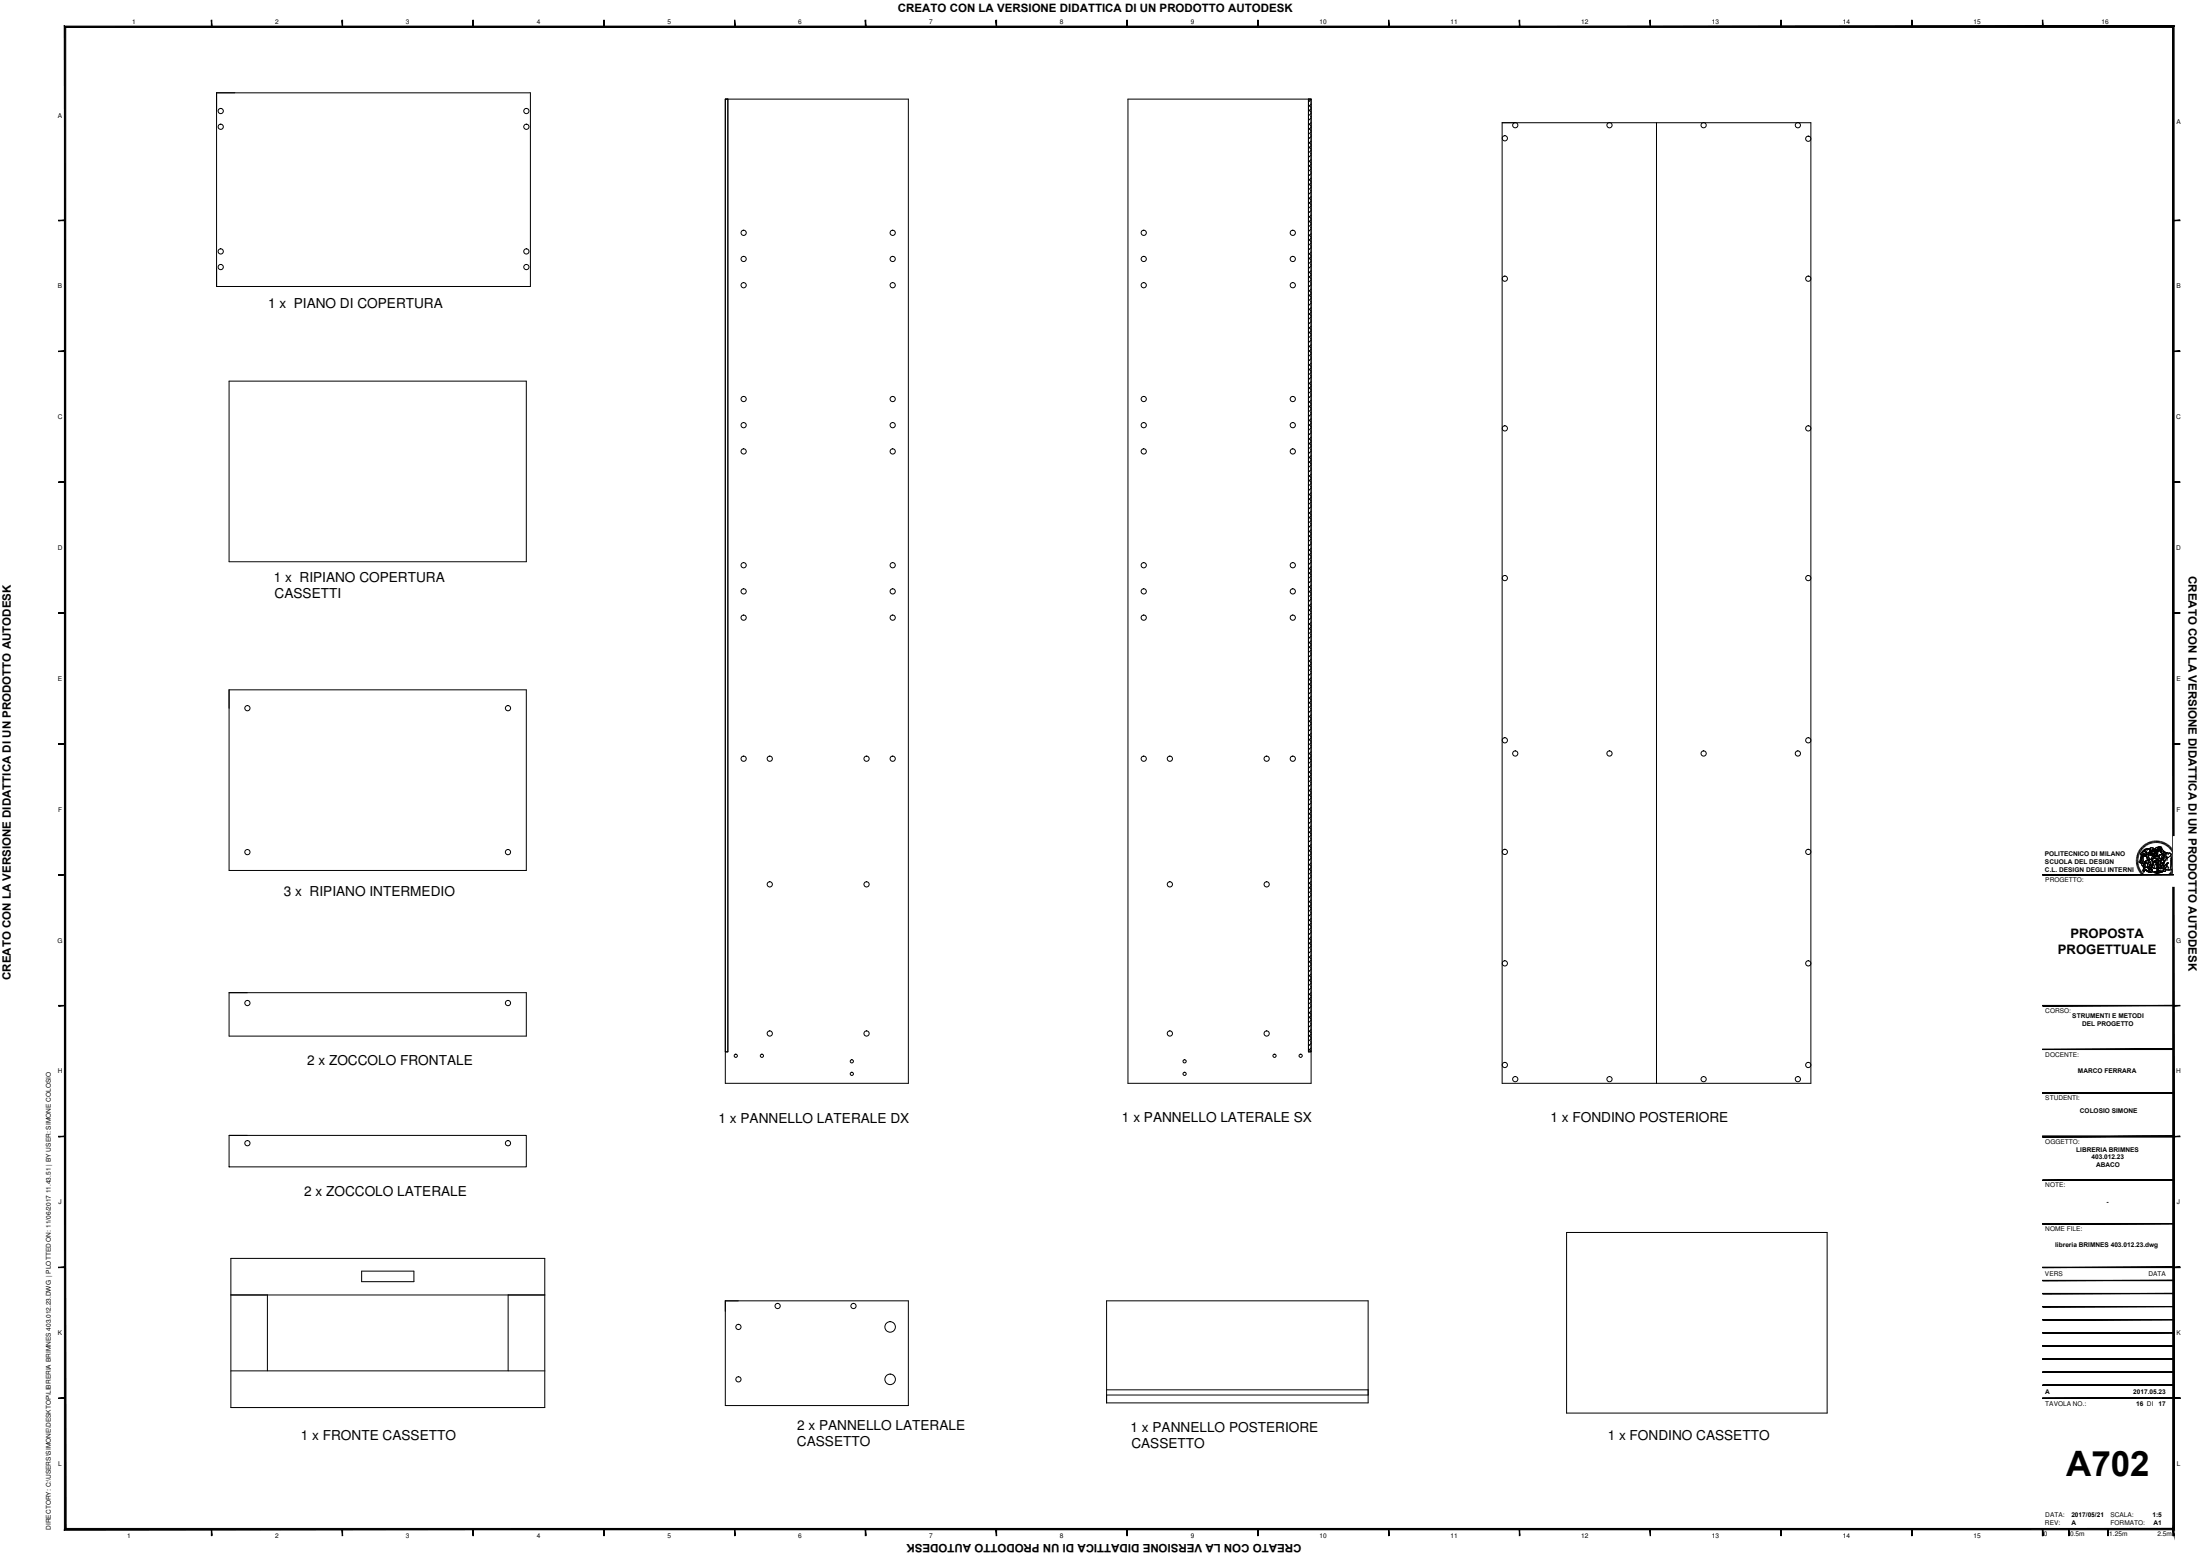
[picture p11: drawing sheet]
<svg xmlns="http://www.w3.org/2000/svg" width="841mm" height="594mm" viewBox="0 0 841 594" stroke-linecap="round" stroke-linejoin="round" font-family="sans-serif">
<g fill="none" stroke="#000" stroke-width=".38">
<path d="M24.6 10l.5 .5v573.4zM24.6 10l.5 573.9-.5 .5zM24.6 10h806.5l-806 .5zM25.1 10.5l806-.5-.5 .5zM80.8 7.7l.2 2.5zM130.8 7.7l.2 2.5zM180.8 7.7l.2 2.5zM230.8 7.7l.2 2.5zM280.8 7.7l.2 2.5zM330.8 7.7h.2v2.5zM330.8 7.7l.2 2.5h-.2zM380.8 7.7h.2v2.5z"/>
<path d="M380.8 7.7l.2 2.5h-.2zM430.8 7.7h.2v2.5zM430.8 7.7l.2 2.5h-.2zM480.8 7.7h.2v2.5zM480.8 7.7l.2 2.5h-.2zM530.8 7.7l.2 2.5zM580.8 7.7l.2 2.5zM630.8 7.7l.2 2.5zM680.8 7.7l.2 2.5zM730.8 7.7l.2 2.5zM780.8 7.7l.2 2.5zM830.6 10.5l.5 573.9-.5-.5z"/>
<path d="M830.6 10.5l.5-.5v574.4zM82.8 35.5h120v74h-120zM277.3 37.9h.9v364h-.9zM277.3 37.9h69.9v376h-69.9zM278.2 37.9v364h-.9M431.2 37.9h70v376h-70zM500.2 37.9h1v364h-1zM500.2 37.9v364h1M500.2 38.3l.3 .3M501.2 38l-1 1M501.2 39.7l-1 1M500.2 59.5l.3 .3"/>
<path d="M500.2 56l1 1M500.2 54.2l1 1M500.2 52.4l.3 .4M500.2 48.9l1 1M500.2 47.1l1 1.1M500.2 45.4l.3 .3M500.2 41.8l1 1.1M500.2 40.1l1 1M501 58.5l.2 .2M501 51.5l.2 .2M501 44.4l.2 .2M501.2 41.5l-1 1"/>
<path d="M501.2 43.3l-1 1M501.2 45.1l-1 .9M501.2 46.8l-1 1M501.2 48.6l-1 1M501.2 50.4l-1 .9M501.2 52.1l-1 1M501.2 53.9l-1 1M501.2 55.7l-1 1M501.2 57.4l-1 1M501.2 59.2l-1 1M574.2 46.9h118.1v367h-118.1zM633.3 46.9v367"/>
<path d="M500.2 77.2l1 1M500.2 75.4l1 1M500.2 73.7l.3 .3M500.2 70.1l1 1M500.2 68.3l1 1.1M500.2 66.6l.3 .3M500.2 63.1l1 1M500.2 61.3l1 1M501 79.7l.2 .2M501 72.7l.2 .2M501 65.6l.2 .2M501.2 60.9l-1 1.1"/>
<path d="M501.2 62.7l-1 1M501.2 64.5l-1 1M501.2 66.3l-1 .9M501.2 68l-1 1M501.2 69.8l-1 1M501.2 71.6l-1 1M501.2 73.3l-1 1M501.2 75.1l-1 1M501.2 76.9l-1 1M501.2 78.6l-1 1.1M22.4 84.3l2.5-.2zM22.4 84.1h2.5z"/>
<path d="M500.2 98.4l1 1M500.2 96.6l1 1M500.2 94.9l.3 .3M500.2 91.3l1 1.1M500.2 89.6l1 1M500.2 87.8l.3 .4M500.2 84.3l1 1M500.2 82.5l1 1M500.2 80.8l.3 .2M501 93.9l.2 .2M501 86.8l.2 .2M501.2 80.4l-1 1"/>
<path d="M501.2 82.2l-1 1M501.2 83.9l-1 1M501.2 85.7l-1 1M501.2 87.5l-1 1M501.2 89.3l-1 .9M501.2 91l-1 1M501.2 92.8l-1 1M501.2 94.6l-1 .9M501.2 96.3l-1 1M501.2 98.1l-1 1M501.2 99.8l-1 1.1M830.9 84.3l2.5-.2z"/>
<path d="M830.9 84.1h2.5zM500.2 119.6l1 1M500.2 117.8l1 1.1M500.2 116.1l.3 .3M500.2 112.5l1 1.1M500.2 110.8l1 1M500.2 109l.3 .4M500.2 105.5l1 1M500.2 103.7l1 1M500.2 102l.3 .3M501 115.1l.2 .2M501 108l.2 .3"/>
<path d="M501 100.9l.2 .3M501.2 101.6l-1 1M501.2 103.4l-1 1M501.2 105.1l-1 1.1M501.2 106.9l-1 1M501.2 108.7l-1 1M501.2 110.5l-1 .9M501.2 112.2l-1 1M501.2 114l-1 1M501.2 115.8l-1 1M501.2 117.5l-1 1M501.2 119.3l-1 1"/>
<path d="M22.4 134.3l2.5-.2zM22.4 134.1h2.5zM500.2 139.1l1 1M500.2 137.3l.3 .4M500.2 133.8l1 1M500.2 132l1 1M500.2 130.2l.3 .4M500.2 126.7l1 1M500.2 124.9l1 1M500.2 123.2l.3 .3M501 136.3l.2 .2M501 129.2l.2 .3"/>
<path d="M501 122.2l.2 .2M501.2 121.1l-1 1M501.2 122.8l-1 1M501.2 124.6l-1 1M501.2 126.3l-1 1.1M501.2 128.1l-1 1M501.2 129.9l-1 1M501.2 131.7l-1 1M501.2 133.5l-1 .9M501.2 135.2l-1 1M501.2 137l-1 1M501.2 138.8l-1 .9"/>
<path d="M830.9 134.3l2.5-.2zM830.9 134.1h2.5zM87.6 145.6h113.6v69h-113.6zM500.2 158.5l.3 .4M500.2 155l1 1M500.2 153.2l1 1M500.2 151.5l.3 .3M500.2 147.9l1 1M500.2 146.2l1 .9M500.2 144.4l.3 .3M500.2 140.8l1 1M501 157.5l.2 .3"/>
<path d="M501 150.4l.2 .3M501 143.4l.2 .2M501.2 140.5l-1 1M501.2 142.3l-1 1M501.2 144l-1 1.1M501.2 145.8l-1 1M501.2 147.6l-1 1M501.2 149.3l-1 1.1M501.2 151.1l-1 1M501.2 152.9l-1 1M501.2 154.7l-1 .9M501.2 156.4l-1 1"/>
<path d="M501.2 158.2l-1 1M501.2 160l-1 .9M500.2 179.7l.3 .4M500.2 176.2l1 1M500.2 174.4l1 1M500.2 172.7l.3 .3M500.2 169.1l1 1M500.2 167.4l1 .9M500.2 165.6l.3 .3M500.2 162l1 1.1M500.2 160.3l1 1M501 178.8l.2 .2"/>
<path d="M501 171.7l.2 .2M501 164.6l.2 .2M501.2 161.7l-1 1M501.2 163.5l-1 1M501.2 165.3l-1 1M501.2 167l-1 1M501.2 168.8l-1 1M501.2 170.5l-1 1.1M501.2 172.3l-1 1M501.2 174.1l-1 1M501.2 175.9l-1 1M501.2 177.6l-1 1"/>
<path d="M501.2 179.4l-1 1M22.4 184.3l2.5-.2zM22.4 184.1h2.5zM500.2 197.4l1 1M500.2 195.6l1 1M500.2 193.9l.3 .3M500.2 190.4l1 .9M500.2 188.6l1 1M500.2 186.8l.3 .3M500.2 183.3l1 1M500.2 181.5l1 1M501 200l.2 .2"/>
<path d="M501 192.9l.2 .2M501 185.8l.2 .2M501.2 181.2l-1 1M501.2 182.9l-1 1M501.2 184.7l-1 1M501.2 186.5l-1 1M501.2 188.2l-1 1.1M501.2 190l-1 1M501.2 191.8l-1 1M501.2 193.5l-1 1M501.2 195.3l-1 1M501.2 197.1l-1 1"/>
<path d="M501.2 198.9l-1 .9M830.9 184.3l2.5-.2zM830.9 184.1h2.5zM500.2 218.6l1 1M500.2 216.9l1 1M500.2 215.1l.3 .3M500.2 211.6l1 .9M500.2 209.8l1 1M500.2 208l.3 .3M500.2 204.5l1 1M500.2 202.7l1 1M500.2 200.9l.3 .4"/>
<path d="M501 214.1l.2 .2M501 207l.2 .2M501.2 200.6l-1 1M501.2 202.4l-1 1M501.2 204.2l-1 .9M501.2 205.9l-1 1M501.2 207.7l-1 1M501.2 209.4l-1 1.1M501.2 211.2l-1 1M501.2 213l-1 1M501.2 214.7l-1 1.1M501.2 216.5l-1 1"/>
<path d="M501.2 218.3l-1 1M22.4 234.3l2.5-.2zM22.4 234.1h2.5zM500.2 239.8l1 1M500.2 238.1l1 1M500.2 236.3l.3 .3M500.2 232.8l1 .9M500.2 231l1 1M500.2 229.2l.3 .4M500.2 225.7l1 1M500.2 223.9l1 1M500.2 222.1l.3 .4"/>
<path d="M501 235.3l.2 .2M501 228.2l.2 .3M501 221.2l.2 .2M501.2 220.1l-1 .9M501.2 221.8l-1 1M501.2 223.6l-1 1M501.2 225.4l-1 1M501.2 227.1l-1 1M501.2 228.9l-1 1M501.2 230.7l-1 1M501.2 232.4l-1 1.1M501.2 234.2l-1 1"/>
<path d="M501.2 235.9l-1 1.1M501.2 237.7l-1 1M501.2 239.5l-1 1M830.9 234.3l2.5-.2zM830.9 234.1h2.5zM500.2 259.3l1 1M500.2 257.5l.3 .3M500.2 254l1 1M500.2 252.2l1 1M500.2 250.4l.3 .4M500.2 246.9l1 1M500.2 245.1l1 1.1"/>
<path d="M500.2 243.4l.3 .3M501 256.5l.2 .2M501 249.5l.2 .2M501 242.4l.2 .2M501.2 241.3l-1 1M501.2 243.1l-1 .9M501.2 244.8l-1 1M501.2 246.6l-1 1M501.2 248.4l-1 .9M501.2 250.1l-1 1M501.2 251.9l-1 1M501.2 253.6l-1 1.1"/>
<path d="M501.2 255.4l-1 1M501.2 257.2l-1 1M501.2 258.9l-1 1.1M87.6 263.6h113.6v69h-113.6zM500.2 278.7l.3 .3M500.2 275.2l1 1M500.2 273.4l1 1M500.2 271.6l.3 .4M500.2 268.1l1 1M500.2 266.3l1 1.1M500.2 264.6l.3 .3M500.2 261.1l1 1"/>
<path d="M501 277.7l.2 .2M501 270.7l.2 .2M501 263.6l.2 .2M501.2 260.7l-1 1M501.2 262.5l-1 1M501.2 264.3l-1 .9M501.2 266l-1 1M501.2 267.8l-1 1M501.2 269.6l-1 .9M501.2 271.3l-1 1M501.2 273.1l-1 1M501.2 274.9l-1 1"/>
<path d="M501.2 276.6l-1 1M501.2 278.4l-1 1M22.4 284.3l2.5-.2zM22.4 284.1h2.5zM500.2 300l.3 .3M500.2 296.4l1 1M500.2 294.6l1 1M500.2 292.9l.3 .3M500.2 289.3l1 1M500.2 287.6l1 1M500.2 285.8l.3 .3M500.2 282.3l1 1"/>
<path d="M500.2 280.5l1 1M501 298.9l.2 .3M501 291.9l.2 .2M501 284.8l.2 .2M501.2 280.1l-1 1.1M501.2 281.9l-1 1M501.2 283.7l-1 1M501.2 285.5l-1 1M501.2 287.2l-1 1M501.2 289l-1 1M501.2 290.8l-1 1M501.2 292.5l-1 1"/>
<path d="M501.2 294.3l-1 1M501.2 296.1l-1 1M501.2 297.8l-1 1.1M501.2 299.6l-1 1M830.9 284.3l2.5-.2zM830.9 284.1h2.5zM500.2 317.6l1 1M500.2 315.8l1 1M500.2 314.1l.3 .3M500.2 310.5l1 1.1M500.2 308.8l1 1M500.2 307l.3 .4"/>
<path d="M500.2 303.5l1 1M500.2 301.7l1 1M501 313.1l.2 .2M501 306l.2 .2M501.2 301.4l-1 1M501.2 303.1l-1 1M501.2 304.9l-1 1M501.2 306.7l-1 1M501.2 308.5l-1 .9M501.2 310.2l-1 1M501.2 312l-1 1M501.2 313.8l-1 .9"/>
<path d="M501.2 315.5l-1 1M501.2 317.3l-1 1M501.2 319.1l-1 1M22.4 334.3l2.5-.2zM22.4 334.1h2.5zM500.2 338.8l1 1M500.2 337.1l1 1M500.2 335.3l.3 .3M500.2 331.8l1 1M500.2 330l1 1M500.2 328.2l.3 .4M500.2 324.7l1 1"/>
<path d="M500.2 322.9l1 1M500.2 321.2l.3 .3M501 334.3l.2 .2M501 327.2l.2 .3M501 320.2l.2 .2M501.2 320.8l-1 1M501.2 322.6l-1 1M501.2 324.3l-1 1.1M501.2 326.1l-1 1M501.2 327.9l-1 1M501.2 329.7l-1 .9M501.2 331.4l-1 1"/>
<path d="M501.2 333.2l-1 1M501.2 335l-1 1M501.2 336.7l-1 1M501.2 338.5l-1 1M816.6 328.5l.7 .1M816.6 328.9h.7M816.7 328.2h.7M816.7 327.8l.7 .1M816.8 327.5l.6 .1M816.9 327.1l.6 .2M816.9 326.8l.7 .2M817.1 326.4l.6 .2"/>
<path d="M817.1 326.1l.7 .2M817.3 325.7l.6 .3M817.3 329.2l-.7 .1M817.4 329.5l-.7 .1M817.4 329.8l-.7 .1M817.4 325.4l.7 .3M817.4 330.2l-.6 .1M817.5 330.5l-.6 .1M817.6 330.8l-.7 .2M817.6 325.1l.6 .3M817.7 331.1l-.7 .2M817.8 331.4l-.7 .3"/>
<path d="M817.8 324.8l.6 .4M817.9 331.7l-.6 .3M818 324.5l.6 .4M818 329.5l.4 .2M818 332l-.6 .3M818.2 324.2l.6 .4M818.2 332.3l-.6 .3M818.4 332.6l-.6 .3M818.4 326.1l.1 .4M818.4 329.5l.3 .3M818.4 329.5v.3M818.4 329.8h.3"/>
<path d="M818.5 324l.5 .4M818.5 326.5l.1 .5M818.5 326.5l1.5 .3M818.5 326.5h.1M818.5 332.9l-.5 .3M818.6 327l-.4 1.5-.5 .7 .3 .3M818.6 327h.1M818.6 327.9l-.2 1.6M818.7 323.7l.5 .5M818.7 327h.1M818.7 327l-.7 2.5M818.7 333.1l-.5 .4"/>
<path d="M818.7 329.8l1 .3M818.7 327l.3 .1M818.7 329.8l.4 .1M818.9 323.5l.5 .4M818.9 333.4l-.5 .4M819 327.1l-.4 .8M819 327.1h.1M819 327.1h.4M819.1 329.9l-.4 .7h.5M819.1 325.3l-.7 .8M819.1 325.3h.1M819.1 333.6l-.5 .5"/>
<path d="M819.1 329.5l.2 .4M819.1 325.3a1.01 1.01 0 0 0 1.3 1.2M819.1 329.5v.4M819.2 327.7l.1 1.1M819.2 330.6h.1M819.2 323.2l.4 .5M819.2 330.6l.1 .3M819.3 329.9h.1M819.3 328.8l-.2 .7M819.3 328.8v1.1M819.3 331l.8 .3 .9-.1M819.3 331l.2 .7"/>
<path d="M819.3 331h.1M819.4 327.1l-.2 .6M819.4 333.9l-.5 .4M819.4 327.1h.1M819.4 326.6l.6 .2M819.5 322.9l.4 .6M819.5 331.7l-.3 .9 .4 .5M819.5 331.7h.1M819.5 331.7l2.1 1.2M819.6 334.1l-.5 .5M819.6 332.6v.4M819.6 333v.1"/>
<path d="M819.7 330.1h.1M819.7 330.1l.2 .3M819.7 322.7l.5 .6M819.8 330.4l.6 .5M819.9 330.4h.1M819.9 334.3l-.5 .5M819.9 330.4l-.7 .2M820 322.5l.4 .6M820.1 329.7l-.4 .4M820.1 334.5l-.4 .6M820.2 332.4l-.6 .2M820.2 329.4l.1 .1"/>
<path d="M820.3 329.5h.1M820.3 322.4l.4 .5M820.3 329.5l.7 .7M820.3 329.5l-.2 .2M820.4 334.7l-.4 .6M820.4 326.5h.1M820.4 326.5l-.4 .3M820.4 326.5l.1 .6M820.5 325.7h.1M820.5 325.7l-.1 .8M820.5 327.1l.6 1.6M820.5 327.1h-1.1"/>
<path d="M820.5 327.1h.1M820.7 327.4l.2 1.4M820.7 322.2l.3 .6M820.7 334.8l-.4 .6M820.9 324.7l-.4 1M820.9 335l-.3 .6M821 322l.3 .6M821 331.2h.1M821 331.2l.4 1M821 330.2v1M821.1 328.7h.1M821.1 328.7l.3 .2"/>
<path d="M821.1 328.7l-1.2 .6 .2 .4M821.1 324.3h-.2a1.65 1.65 0 0 0-1.7 .9M821.1 326.3h.1M821.2 324.3l-1.3 .7 .6 .7M821.2 324.3h.1M821.2 324.3l.3 .1M821.2 326.4l.3 1.3 .6 .6M821.2 335.2l-.3 .6M821.3 321.8l.2 .7M821.4 332.2h.1M821.4 326.2l.1 .2M821.4 326.2l-.2 .1"/>
<path d="M821.5 326.4l.8 .4M821.5 328.8l-.1 .1M821.5 329.4l.6 .3-.3 .8M821.5 329.4l-.5 .8M821.5 335.3l-.2 .6M821.5 324.4h.1M821.5 328.4h.1M821.5 324.4l.3 .3M821.5 328.4v.4M821.6 332h.1M821.6 332l.2 .3M821.6 332l-.2 .2"/>
<path d="M821.6 321.7l.2 .7M821.6 332.9h.1M821.6 332.9h.2M821.6 332.9l.5 .2M821.7 331.8h.1M821.7 324.2h.1M821.7 324.2l-.2 .2M821.7 331.8l.3 .4M821.7 331.8l.1 .1M821.8 330.5l.3 .1M821.8 330.5l-.3 .7 .6 .4M821.8 331.9v.1"/>
<path d="M821.8 332v.3M821.8 325.4l-.7 .9M821.8 335.4l-.2 .7M821.8 324.7h.1M821.8 324.7l.2 .1M821.8 324.7v.7M821.8 332.3h.1M821.9 324.8l.1 .1M822 321.6l.2 .7M822 324.8l.4 .1M822.1 324l-.4 .2M822.1 328.3l-.6 .1"/>
<path d="M822.1 328.3h.1M822.1 331.6l.2 .3M822.1 332.1l-.1 .1M822.1 328.3l.6 .2M822.1 325.9h.1M822.1 330.6h.1M822.1 335.6l-.2 .6M822.1 330.6l.6 1.7M822.1 325.9l-.7 .3M822.1 325.9l.3 .3M822.3 325.7h.1M822.3 329.2l-.8 .2"/>
<path d="M822.3 325.7l-.2 .2M822.3 331.9l-.5-.2 .3 .4M822.3 325.7l-.3 .1M822.3 321.5l.2 .6M822.4 325.3h.1M822.4 325.3l-.6 .1M822.4 325.3l.5 .1M822.4 325.3l-.1 .4M822.4 326.2h.1M822.4 328.9l.8 .5M822.4 335.6l-.1 .7M822.5 328.4l.2 .1"/>
<path d="M822.6 326.2h.1M822.6 326.2l-.2 .1M822.6 326.2h.4l-.3 .6h-.4M822.6 326.2h-.5l.2 .6M822.6 329.3l.1 1M822.7 323.9l.5 .1M822.7 328.5h.1M822.7 332.3l-.3 .4-.6 .2M822.7 331.2l.8 .6M822.7 323.9l-.6 .1M822.7 321.4l.1 .7M822.7 331.1l.8 .7"/>
<path d="M822.7 328.5l.2 .3M822.7 332.3h.1M822.7 328.2h.1M822.7 332.3l.2 .7a1.77 1.77 0 0 1-2.7-.6M822.7 328.2v.3M822.7 328.6l.4 .6M822.7 330.3h.1M822.7 335.7l-.1 .7M822.7 324.8l-.7 .1M822.7 324.8l-.1 .1M822.7 330.3l-.6 .3M822.9 328.9l.2 .1"/>
<path d="M822.9 328.8l.1 .2M822.9 325.2v.1M822.9 325.3v.1M822.9 327.1l-.4 1.3M822.9 327.1l.3 .2M822.9 328l-.2 .3 .2 .6M822.9 324.8l.2 .1M822.9 328l-.2 .2M823 330.6l-.3 .5M823 330.6h.1M823 330.5v1M823 327.1l-.5 1.3"/>
<path d="M823 321.3l.1 .7M823 324.5h.1M823 324.5l-.3 .3M823 324.5l.2 .1M823 330.6l-.6 .7M823 326.9v.2M823 326.8v.1M823 329l.1 .2M823 324.9h.1M823.1 325.2h.1M823.1 335.8l-.2 .6M823.1 329v.2"/>
<path d="M823.1 329.2l.1 .2M823.1 325.2l-.2 .1M823.1 329.2h.1M823.1 329.2l.6 .3M823.1 326.8h-.1M823.1 324.5l.1 .1M823.1 329.2l.1 .3M823.1 330l-.1 .6M823.2 329.5l-.2 1.1M823.2 329.4l.5 .1M823.2 326.5l-.1 .3M823.2 324l.3 .3"/>
<path d="M823.2 324.6l.2 .1M823.2 329.5v.1M823.2 326.7l-.2 .4M823.2 329.6h.1M823.2 329.6l-.5 .7M823.2 327.3l.5 .1M823.2 329.2l.6 .2M823.4 324.7h.1M823.4 321.3l.1 .7M823.4 324.7l-.3 .5M823.4 335.8l-.1 .7M823.5 333.1h.1"/>
<path d="M823.5 331.8h.1M823.5 333.1v.3l1.1 .3M823.5 333.1l1.1 .3M823.5 325.9l-.3 .6M823.5 329.1l-.4 .1M823.5 329.2h-.4M823.5 324.3l.1 .3M823.6 329l-.1 .1M823.6 324.6l-.2 .1M823.6 329l-.5 .2M823.7 321.3l.1 .6M823.7 335.9v.6"/>
<path d="M823.7 325.8l.5 .1M823.7 325.8l.1 1M823.7 324.9l-.4 .2 1.1 .1M823.7 324.9l.4 .1M823.8 324.9h.1M823.8 329l-.3 .2M823.8 328.9l-.2 .1M823.8 330.2l-.3 1.6M823.8 326.7l.6 .1M823.8 329.4l-.1 .1M823.8 327.9l.3 .1M823.8 327.9h-.6l-.5 .6"/>
<path d="M823.8 329.3v.1M823.8 327.9l-.9 .1M823.8 326.8v.5M823.8 326.8v.3M823.8 327.1l-.1 .3M823.8 327.9l.4 .2M823.9 325.7l-.4 .2M823.9 329v.1M823.9 329.3h.1M824 326.1h.1M824 329.3l-.2 .1M824 324.5h.1"/>
<path d="M824 335.9v.7M824 324.5l.6 .6M824 324.5l-.2 .4M824 326l-.1 .1M824.1 321.3v.6M824.1 328.7l-.3 .3M824.1 328.7l.2 .1M824.1 328l.2 .2M824.1 328.7l-.3 .2M824.1 325.7l.3 .1M824.1 325.7h-.2M824.1 325h.1"/>
<path d="M824.1 325l.3 .2M824.1 328l.1 .1M824.1 325.7l.2 .1M824.1 325l.1 .1M824.2 328.1l.1 .1M824.2 327.3v.8M824.2 325.9l.2 .1M824.2 325.9l.1 .1M824.3 328.8h.1M824.3 328.8l-.3 .5M824.3 325.9l.2 .3M824.3 328.2l.3 .4-.3 .2"/>
<path d="M824.3 328.2l.1 .6M824.3 325.8l.2 .3M824.3 326h.1M824.4 325.2h.1M824.4 326.8h.1M824.4 335.9v.7M824.4 326l.1 .1M824.4 326.8l.1 .3M824.4 325.8l.2 .4M824.4 321.3v.6M824.5 326.1v.1M824.5 326.1v.2"/>
<path d="M824.5 327.1h.1M824.5 326.2v.1M824.5 326.4l-.2 .1M824.5 331.6h.1M824.5 331.6l-1 .2M824.5 327.1l-.7 .2M824.5 327.1l-.2 .2h-1.1M824.5 331.6l.1 .1M824.5 326.3l.1 .2M824.5 326.1l.1 .1M824.5 326.2l.1 .3M824.5 326.2l-.1 .1"/>
<path d="M824.6 333.6h.1M824.6 326.5v.2M824.6 333.4v.3M824.6 326.7l-.1 .4M824.6 326.7l-.2 .1M824.6 331.7l.1 .6M824.6 330.4h.1M824.6 326.2h.1M824.6 325.1h.1M824.6 332.8h.1M824.6 330.4v.3l.2-.2M824.6 332.8l-1.1 .3"/>
<path d="M824.6 326.2l.2 .4M824.6 325.1l-.2 .1M824.6 330l.1 .2M824.6 332.8v.3M824.7 329.6h.1M824.7 332.3h.1M824.7 335.9v.6M824.7 329.6l-.2 .5-.4 .1 .5 .2M824.7 332.3l-.1 .5M824.7 330.2l-.1 .2M824.7 324.6l.1 .5M824.8 321.3l-.1 .6"/>
<path d="M824.8 326.6l-.2 .5M824.8 326.6l.6 .2M824.8 330.5h.1M824.8 325v.9M824.8 330.5l-.3 1.1M824.8 325.9l-.2 .3M824.8 325l-.2 .1M824.8 330l-.1 .2M824.8 325.9l-.1 .3M824.9 327.6l-.2 1.4M824.9 326.9l.4 .2M825 328.8l-.4 .8"/>
<path d="M825 335.9l.1 .6M825.1 329.4h.1M825.1 329.4l-.3 1.1M825.1 329.4l-.4 .2M825.1 331.8h.1M825.1 327.7l-.4 .9M825.1 331.8l-.4 .5M825.1 331.8l.2 1.2-.3-.9-.3 .7M825.1 332.7l-.4 .1M825.2 323.7h.1M825.2 323.7l-.9 .1-.3 .7M825.2 321.3l-.1 .7"/>
<path d="M825.2 323.7l-.3 .7 .2 .8M825.2 323.7l.4-.2 .7 .2 .1 .8M825.2 325.2h-.1M825.2 332.6l-.1 .1M825.2 324.7l.3 .4 .5-.2M825.2 324.7h.1M825.2 324.7a.52 .52 0 0 1 .4-.6 .52 .52 0 0 1 .7 .4l-.3 .8M825.2 324.7v.1M825.2 324.7v.5M825.2 332.7h.1M825.3 327.2l.1 .1M825.3 327.3l.1 .2"/>
<path d="M825.4 335.8v.7M825.4 327.3h.1M825.4 328.8l-.3 .6M825.4 326.8h.1M825.4 327.3v.3M825.4 326.8l-.1 .5M825.4 327.6l.1 .2M825.4 327.5l.7 .8M825.4 324.4l.2 .1M825.4 332.6h-.2M825.4 332.6l1.2 .3M825.4 332.6l-.7 .2"/>
<path d="M825.5 321.3l-.1 .7M825.5 324.5v.1M825.5 326.8l.9-.4 .7 .2 .3 .2-.4 1M825.5 324.9h.1M825.5 327.8h.1M825.5 327.8l-.3 .6 .2 .4M825.5 327.8l.6 .5M825.6 326.7l-.2 .1M825.6 324.8l.1 .1M825.7 335.8l.1 .6M825.8 329.9l-.6 1-.1 .9M825.8 321.4l-.1 .7"/>
<path d="M825.9 329.9h.1M825.9 324.6l.2 .1M825.9 329.8h.1M825.9 329.8l-.1 .1M825.9 324.7h.1M825.9 326.5l-.4 .3M825.9 326.5l-.2 .1M826 324.9h.1M826 325.3v.4M826 335.7l.1 .6M826 325.5v.2M826.1 325.4h.1"/>
<path d="M826.1 325.4l.4 .7M826.2 327.9h.1M826.2 326.4h.1M826.2 321.5l-.2 .6M826.2 326.4l.3 .1M826.2 326.4l-.3 .1M826.2 328.2l-.1 .1M826.3 328.7l-.9 .1M826.3 328.7h.1M826.3 335.6l.2 .6M826.3 328.7l-.4 1.1M826.3 324.9l-.3 .6"/>
<path d="M826.3 324.8v.1M826.3 327.9h-.3M826.3 324.6v.3M826.4 324.5l.9 1M826.4 328.2l-.3 .1M826.4 324.5l-.1 .3M826.5 326.5h.1M826.5 326.1h.1M826.5 326.5h.1a.49 .49 0 0 1 .5 .6 .49 .49 0 0 1-.7 .3l.2-.6a.69 .69 0 0 0-.8-.2 .69 .69 0 0 0-.4 .7M826.5 326.1l-.3 .3M826.5 326.5l.9 .3M826.5 321.6l-.2 .6"/>
<path d="M826.6 335.5l.2 .7M826.6 326.1h-.1M826.6 332.9v.2l-2 .6M826.6 332.9l-2 .5M826.7 329.7h.1M826.7 329.7l-.5 1.5 .2 .5-.7 .2 .2-2.1M826.7 329.7l-.8 .1M826.8 328.1h.1M826.8 328.1l-.6 .1M826.8 328.1l-.5 .6M826.8 327.9v.2M826.9 321.7l-.3 .7"/>
<path d="M826.9 335.4l.2 .6M826.9 326.6l.5 .4M826.9 327.8h.1M826.9 327.5l-.1 .4M827 327.8l-.7 .4M827 325.4l.3 .1M827 327.7a3.4 3.4 0 0 1-.5 3.2l.6 1.4M827 327.7h.1M827 327.7v.1M827.1 329.6h.1M827.1 329.6l-.4 .1M827.1 331l.2 .4"/>
<path d="M827.1 327.1v.1M827.2 321.8l-.2 .6M827.2 335.3l.3 .6M827.3 325.5l.3 .3-1 .3M827.3 325.5h.1M827.4 330.8l-.4 1.6a.44 .44 0 0 0 .3 .5 .44 .44 0 0 0 .6-.3l-.2-.3M827.4 330.8h.1M827.4 326.8h.1M827.4 327l1 .7M827.4 327l-.6 .9M827.5 335.1l.3 .6M827.5 322l-.2 .6"/>
<path d="M827.5 328.5v.6M827.7 332.3h2.4M827.7 332.3h.1M827.8 335l.3 .5M827.9 322.1l-.4 .6M827.9 327.7l-.8 .1M828 331.9l.5 .4M828.1 325.8h.1M828.1 325.8l-.7 1M828.1 334.8l.3 .5M828.2 322.3l-.4 .6M828.2 325.8l-1.7 .3"/>
<path d="M828.3 330.7l.9 .9M828.3 334.6l.4 .5M828.4 327.7l-.8 1.2-.6 2.3 .4-.4M828.4 327.7h.1M828.5 325.8l-.6 .8 .1 .5 .8 .5M828.5 325.8l.6 .2M828.5 322.5l-.4 .6M828.5 325.8l-1.9 .3M828.5 329.8l-.8 2.5M828.5 329.8h.1M828.5 329.8l-1.1 1M828.6 334.4l.4 .5"/>
<path d="M828.6 327.7l-.2 1.1M828.8 331.2v.6l.6 .5M828.8 322.7l-.4 .5M828.8 334.2l.5 .5M828.8 327.6h.1M828.9 327.6l-.5 .1M829 329.6l-.5 .2M829 326.3l-.2 .2M829 322.9l-.4 .5M829.1 334l.5 .5M829.1 326l.8 .1 .1 .3-1.1 1.2M829.1 326l.4-.1 .5 .3-.1 .6"/>
<path d="M829.3 333.7l.5 .5M829.3 323.1l-.4 .5M829.6 333.5l.5 .5M829.6 323.4l-.5 .5M829.8 333.3l.5 .4M829.8 327.9l.1 3.3M829.9 326.8l.3 1.9-.3 2.8 .2 .8M829.9 326.8a7 7 0 0 1 0 4.4M829.9 323.6l-.6 .5M829.9 331.2l.2 1.1M829.9 333l.6 .4M830.1 323.9l-.5 .4"/>
<path d="M830.1 332.7l.6 .4M830.3 324.2l-.5 .4M830.3 332.5l.6 .3M830.4 332.2l.7 .3M830.5 324.4l-.5 .5M830.6 331.9l.6 .3M830.7 324.7l-.6 .4M830.7 331.6l.7 .2M830.9 334.3l2.5-.2zM830.9 334.1h2.5zM830.9 331.3l.6 .2M830.9 325.1l-.6 .3"/>
<path d="M831 331l.6 .2M831 330.6l.7 .2M831.1 325.4l-.6 .3M831.1 330.4l.7 .1M831.2 330l.6 .1M831.2 325.7l-.6 .3M831.2 329.7l.7 .1M831.2 329.4h.7M831.3 329.1l.7 .1M831.3 328.8h.7M831.4 326l-.7 .2M831.5 326.3l-.6 .3"/>
<path d="M831.6 326.7l-.6 .2M831.7 327l-.6 .2M831.8 327.4l-.7 .1M831.9 327.7l-.7 .1M831.9 328.4l-.7 .1M831.9 328.1l-.7 .1M500.2 358.3l1 1M500.2 356.5l.3 .4M500.2 353l1 1M500.2 351.2l1 1M500.2 349.4l.3 .4M500.2 345.9l1 1"/>
<path d="M500.2 344.2l1 .9M500.2 342.4l.3 .3M501 355.5l.2 .3M501 348.4l.2 .3M501 341.4l.2 .2M501.2 340.3l-1 1M501.2 342l-1 1.1M501.2 343.8l-1 1M501.2 345.6l-1 1M501.2 347.3l-1 1M501.2 349.1l-1 1M501.2 350.9l-1 1"/>
<path d="M501.2 352.7l-1 .9M501.2 354.4l-1 1M501.2 356.2l-1 1M501.2 358l-1 .9M501.2 359.7l-1 1M87.6 379.2h113.6v16.6h-113.6zM500.2 379.5l1 1M500.2 377.7l.3 .4M500.2 374.2l1 1M500.2 372.4l1 1M500.2 370.7l.3 .3M500.2 367.1l1 1"/>
<path d="M500.2 365.4l1 .9M500.2 363.6l.3 .3M500.2 360l1 1M501 376.8l.2 .2M501 369.6l.2 .3M501 362.6l.2 .2M501.2 361.5l-1 1M501.2 363.2l-1 1.1M501.2 365l-1 1M501.2 366.8l-1 1M501.2 368.5l-1 1.1M501.2 370.3l-1 1"/>
<path d="M501.2 372.1l-1 1M501.2 373.9l-1 .9M501.2 375.6l-1 1M501.2 377.4l-1 1M501.2 379.2l-1 1M22.4 384.3l2.5-.2zM22.4 384.1h2.5zM500.2 398.9l.3 .4M500.2 395.4l1 1M500.2 393.6l1 1M500.2 391.9l.3 .3M500.2 388.3l1 1"/>
<path d="M500.2 386.6l1 .9M500.2 384.8l.3 .3M500.2 381.2l1 1.1M501 398l.2 .2M501 390.9l.2 .2M501 383.8l.2 .2M501.2 380.9l-1 1M501.2 382.7l-1 1M501.2 384.5l-1 1M501.2 386.2l-1 1M501.2 388l-1 1M501.2 389.7l-1 1.1"/>
<path d="M501.2 391.5l-1 1M501.2 393.3l-1 1M501.2 395.1l-1 1M501.2 396.8l-1 1M501.2 398.6l-1 1M830.9 384.3l2.5-.2zM830.9 384.1h2.5zM500.2 400.7l1 1M501.2 400.4l-1 1M22.4 434.3l2.5-.2zM22.4 434.1h2.5zM87.6 433.8h113.6v12h-113.6z"/>
<path d="M87.6 433.8h7M830.9 434.3l2.5-.2zM830.9 434.1h2.5zM598.9 470.9h99.6v69h-99.6zM22.4 484.3l2.5-.2zM22.4 484.1h2.5zM88.3 480.8h120v56.9h-120zM88.3 494.7h120M102.2 494.7v29M138.2 485.6h20v4.1h-20zM194.3 494.7v29M277.3 497h69.9v40h-69.9z"/>
<path d="M423 497h100v39h-100zM830.9 484.3l2.5-.2zM830.9 484.1h2.5zM22.4 534.3l2.5-.2zM22.4 534.1h2.5zM88.3 523.7h120M423 533h100M423 531h100M830.9 534.3l2.5-.2zM830.9 534.1h2.5zM24.6 584.4l806-.5 .5 .5zM25.1 583.9h805.5l-806 .5z"/>
<path d="M80.8 584.2l.2 2.5zM130.8 584.2l.2 2.5zM180.8 584.2l.2 2.5zM230.8 584.2l.2 2.5zM280.8 584.2l.2 2.5zM330.8 584.2h.2v2.5zM330.8 584.2l.2 2.5h-.2zM380.8 584.2h.2v2.5zM380.8 584.2l.2 2.5h-.2zM430.8 584.2h.2v2.5zM430.8 584.2l.2 2.5h-.2zM480.8 584.2h.2v2.5z"/>
<path d="M480.8 584.2l.2 2.5h-.2zM530.8 584.2l.2 2.5zM580.8 584.2l.2 2.5zM630.8 584.2l.2 2.5zM680.8 584.2l.2 2.5zM716.4 584.1h60zM716.4 584.3l60-.2zM730.8 584.2l.2 2.5zM780.8 584.2l.2 2.5zM790.8 584.2l.1 2.5zM805.8 584.2h.2v2.5zM805.8 584.2l.2 2.5h-.2z"/>
<path d="M830.6 584.2h.5v2.5zM830.6 584.2l.5 2.5h-.5z"/>
<circle cx="84.4" cy="42.4" r=".99"/>
<circle cx="84.4" cy="48.4" r=".99"/>
<circle cx="201.2" cy="42.4" r=".99"/>
<circle cx="201.2" cy="48.4" r="1"/>
<circle cx="575.3" cy="52.8" r=".99"/>
<circle cx="579.3" cy="47.8" r=".99"/>
<circle cx="615.3" cy="47.8" r=".99"/>
<circle cx="651.3" cy="47.8" r=".99"/>
<circle cx="687.3" cy="47.8" r=".99"/>
<circle cx="691.3" cy="53" r=".99"/>
<circle cx="84.4" cy="96.1" r=".99"/>
<circle cx="201.2" cy="96.1" r="1"/>
<circle cx="284.3" cy="98.9" r=".99"/>
<circle cx="284.3" cy="88.9" r=".99"/>
<circle cx="341.3" cy="98.9" r=".99"/>
<circle cx="341.3" cy="88.9" r=".99"/>
<circle cx="437.2" cy="98.9" r="1"/>
<circle cx="437.2" cy="88.9" r="1"/>
<circle cx="494.2" cy="98.9" r=".99"/>
<circle cx="494.2" cy="88.9" r=".99"/>
<circle cx="84.4" cy="102" r=".99"/>
<circle cx="201.2" cy="102" r=".99"/>
<circle cx="284.3" cy="109" r=".99"/>
<circle cx="341.3" cy="109" r=".99"/>
<circle cx="437.2" cy="109" r="1"/>
<circle cx="494.2" cy="109" r=".99"/>
<circle cx="575.3" cy="106.5" r=".99"/>
<circle cx="691.3" cy="106.5" r=".99"/>
<circle cx="284.3" cy="152.4" r=".99"/>
<circle cx="341.3" cy="152.4" r=".99"/>
<circle cx="437.2" cy="152.4" r=".99"/>
<circle cx="494.2" cy="152.4" r=".99"/>
<circle cx="284.3" cy="162.4" r=".99"/>
<circle cx="284.3" cy="172.5" r=".99"/>
<circle cx="341.3" cy="162.4" r=".99"/>
<circle cx="341.3" cy="172.5" r=".99"/>
<circle cx="437.2" cy="162.4" r=".99"/>
<circle cx="437.2" cy="172.5" r="1"/>
<circle cx="494.2" cy="162.4" r=".99"/>
<circle cx="494.2" cy="172.5" r=".99"/>
<circle cx="575.3" cy="163.7" r=".99"/>
<circle cx="691.3" cy="163.7" r=".99"/>
<circle cx="284.3" cy="215.9" r=".99"/>
<circle cx="341.3" cy="215.9" r=".99"/>
<circle cx="437.2" cy="215.9" r="1"/>
<circle cx="494.2" cy="215.9" r=".99"/>
<circle cx="284.3" cy="236" r=".99"/>
<circle cx="284.3" cy="225.9" r=".99"/>
<circle cx="341.3" cy="236" r=".99"/>
<circle cx="341.3" cy="225.9" r=".99"/>
<circle cx="437.2" cy="236" r=".99"/>
<circle cx="437.2" cy="225.9" r="1"/>
<circle cx="494.2" cy="236" r=".99"/>
<circle cx="494.2" cy="225.9" r=".99"/>
<circle cx="575.3" cy="220.9" r=".99"/>
<circle cx="691.3" cy="220.9" r=".99"/>
<circle cx="94.6" cy="270.6" r=".99"/>
<circle cx="194.2" cy="270.6" r=".99"/>
<circle cx="284.3" cy="289.9" r=".99"/>
<circle cx="294.3" cy="289.9" r=".99"/>
<circle cx="331.3" cy="289.9" r=".99"/>
<circle cx="341.3" cy="289.9" r=".99"/>
<circle cx="437.2" cy="289.9" r="1"/>
<circle cx="447.2" cy="289.9" r=".99"/>
<circle cx="484.2" cy="289.9" r=".99"/>
<circle cx="494.2" cy="289.9" r=".99"/>
<circle cx="575.3" cy="282.8" r=".99"/>
<circle cx="579.3" cy="287.9" r=".99"/>
<circle cx="615.3" cy="287.9" r=".99"/>
<circle cx="651.3" cy="287.9" r=".99"/>
<circle cx="687.3" cy="287.9" r=".99"/>
<circle cx="691.3" cy="282.8" r=".99"/>
<circle cx="94.6" cy="325.5" r=".99"/>
<circle cx="194.2" cy="325.5" r=".99"/>
<circle cx="294.3" cy="337.9" r=".99"/>
<circle cx="331.3" cy="337.9" r=".99"/>
<circle cx="447.2" cy="337.9" r=".99"/>
<circle cx="484.2" cy="337.9" r=".99"/>
<circle cx="575.3" cy="325.5" r=".99"/>
<circle cx="691.3" cy="325.5" r=".99"/>
<circle cx="575.3" cy="368.1" r=".99"/>
<circle cx="691.3" cy="368.1" r=".99"/>
<circle cx="94.6" cy="383.2" r=".99"/>
<circle cx="194.2" cy="383.2" r=".99"/>
<circle cx="294.3" cy="394.8" r=".99"/>
<circle cx="331.3" cy="394.8" r=".99"/>
<circle cx="447.2" cy="394.8" r=".99"/>
<circle cx="484.2" cy="394.8" r=".99"/>
<circle cx="281.3" cy="403.4" r=".61"/>
<circle cx="291.3" cy="403.4" r=".61"/>
<circle cx="325.6" cy="405.5" r=".61"/>
<circle cx="325.6" cy="410.3" r=".61"/>
<circle cx="452.9" cy="405.5" r=".61"/>
<circle cx="452.9" cy="410.3" r=".61"/>
<circle cx="487.2" cy="403.4" r=".61"/>
<circle cx="497.2" cy="403.4" r=".61"/>
<circle cx="575.3" cy="406.9" r=".99"/>
<circle cx="579.3" cy="412.3" r=".99"/>
<circle cx="615.3" cy="412.3" r=".99"/>
<circle cx="651.3" cy="412.3" r=".99"/>
<circle cx="687.3" cy="412.3" r=".99"/>
<circle cx="691.3" cy="406.9" r=".99"/>
<circle cx="94.6" cy="436.8" r=".99"/>
<circle cx="194.2" cy="436.8" r="1"/>
<circle cx="297.3" cy="498.9" r=".99"/>
<circle cx="326.3" cy="498.9" r=".99"/>
<circle cx="282.3" cy="506.9" r="1"/>
<circle cx="340.3" cy="506.9" r="2.01"/>
<circle cx="282.3" cy="527" r=".99"/>
<circle cx="340.3" cy="527" r="2.01"/>
</g>
<g fill="#000">
<path d="M24.6 10l.5 573.9v-573.4zM24.6 10l.5 573.9-.5 .5zM25.1 583.9l-.5 .5 806-.5zM24.6 584.4l806-.5 .5 .5zM830.6 10.5v573.4l.5 .5zM830.6 10.5l.5-.5v574.4zM25.1 10.5h805.5l.5-.5zM24.6 10h806.5l-806 .5z"/>
<path d="M80.8 7.7l.2 2.5zM80.8 7.7l.2 2.5z"/>
<path d="M130.8 7.7l.2 2.5zM130.8 7.7l.2 2.5z"/>
<path d="M180.8 7.7l.2 2.5zM180.8 7.7l.2 2.5z"/>
<path d="M230.8 7.7l.2 2.5zM230.8 7.7l.2 2.5z"/>
<path d="M280.8 7.7l.2 2.5zM280.8 7.7l.2 2.5z"/>
<path d="M330.8 7.7l.2 2.5v-2.5zM330.8 7.7l.2 2.5h-.2z"/>
<path d="M380.8 7.7l.2 2.5v-2.5zM380.8 7.7l.2 2.5h-.2z"/>
<path d="M430.8 7.7l.2 2.5v-2.5zM430.8 7.7l.2 2.5h-.2z"/>
<path d="M480.8 7.7l.2 2.5v-2.5zM480.8 7.7l.2 2.5h-.2z"/>
<path d="M530.8 7.7l.2 2.5zM530.8 7.7l.2 2.5z"/>
<path d="M580.8 7.7l.2 2.5zM580.8 7.7l.2 2.5z"/>
<path d="M630.8 7.7l.2 2.5zM630.8 7.7l.2 2.5z"/>
<path d="M680.8 7.7l.2 2.5zM680.8 7.7l.2 2.5z"/>
<path d="M730.8 7.7l.2 2.5zM730.8 7.7l.2 2.5z"/>
<path d="M780.8 7.7l.2 2.5zM780.8 7.7l.2 2.5z"/>
<path d="M22.4 84.3l2.5-.2zM22.4 84.1h2.5z"/>
<path d="M830.9 84.3l2.5-.2zM830.9 84.1h2.5z"/>
<path d="M22.4 134.3l2.5-.2zM22.4 134.1h2.5z"/>
<path d="M830.9 134.3l2.5-.2zM830.9 134.1h2.5z"/>
<path d="M22.4 184.3l2.5-.2zM22.4 184.1h2.5z"/>
<path d="M830.9 184.3l2.5-.2zM830.9 184.1h2.5z"/>
<path d="M22.4 234.3l2.5-.2zM22.4 234.1h2.5z"/>
<path d="M830.9 234.3l2.5-.2zM830.9 234.1h2.5z"/>
<path d="M22.4 284.3l2.5-.2zM22.4 284.1h2.5z"/>
<path d="M830.9 284.3l2.5-.2zM830.9 284.1h2.5z"/>
<path d="M22.4 334.3l2.5-.2zM22.4 334.1h2.5z"/>
<path d="M830.9 334.3l2.5-.2zM830.9 334.1h2.5z"/>
<path d="M22.4 384.3l2.5-.2zM22.4 384.1h2.5z"/>
<path d="M830.9 384.3l2.5-.2zM830.9 384.1h2.5z"/>
<path d="M22.4 434.3l2.5-.2zM22.4 434.1h2.5z"/>
<path d="M830.9 434.3l2.5-.2zM830.9 434.1h2.5z"/>
<path d="M22.4 484.3l2.5-.2zM22.4 484.1h2.5z"/>
<path d="M830.9 484.3l2.5-.2zM830.9 484.1h2.5z"/>
<path d="M830.9 484.3l2.5-.2zM830.9 484.1h2.5z"/>
<path d="M22.4 534.3l2.5-.2zM22.4 534.1h2.5z"/>
<path d="M830.9 534.3l2.5-.2zM830.9 534.1h2.5z"/>
<path d="M830.9 534.3l2.5-.2zM830.9 534.1h2.5z"/>
<path d="M80.8 584.2l.2 2.5zM80.8 584.2l.2 2.5z"/>
<path d="M130.8 584.2l.2 2.5zM130.8 584.2l.2 2.5z"/>
<path d="M180.8 584.2l.2 2.5zM180.8 584.2l.2 2.5z"/>
<path d="M230.8 584.2l.2 2.5zM230.8 584.2l.2 2.5z"/>
<path d="M280.8 584.2l.2 2.5zM280.8 584.2l.2 2.5z"/>
<path d="M330.8 584.2l.2 2.5v-2.5zM330.8 584.2l.2 2.5h-.2z"/>
<path d="M380.8 584.2l.2 2.5v-2.5zM380.8 584.2l.2 2.5h-.2z"/>
<path d="M430.8 584.2l.2 2.5v-2.5zM430.8 584.2l.2 2.5h-.2z"/>
<path d="M480.8 584.2l.2 2.5v-2.5zM480.8 584.2l.2 2.5h-.2z"/>
<path d="M530.8 584.2l.2 2.5zM530.8 584.2l.2 2.5z"/>
<path d="M580.8 584.2l.2 2.5zM580.8 584.2l.2 2.5z"/>
<path d="M630.8 584.2l.2 2.5zM630.8 584.2l.2 2.5z"/>
<path d="M680.8 584.2l.2 2.5zM680.8 584.2l.2 2.5z"/>
<path d="M716.4 584.1h60zM716.4 584.3l60-.2z"/>
<path d="M730.8 584.2l.2 2.5zM730.8 584.2l.2 2.5z"/>
<path d="M780.8 584.2l.2 2.5zM780.8 584.2l.2 2.5z"/>
<path d="M780.8 584.2l.2 2.5zM780.8 584.2l.2 2.5z"/>
<path d="M790.8 584.2l.1 2.5zM790.8 584.2l.1 2.5z"/>
<path d="M805.8 584.2l.2 2.5v-2.5zM805.8 584.2l.2 2.5h-.2z"/>
<path d="M830.6 584.2l.5 2.5v-2.5zM830.6 584.2l.5 2.5h-.5z"/>
</g>
<path d="M805.9 334.2l30.7 4.3-5.7-4.3zM805.9 334.2l30.7 4.3h-30.7z" fill="#fff"/>
<path d="M805.9 334.2h25l5.7 4.3zM805.9 334.2l30.7 4.3h-30.7z" fill="none" stroke="#fff" stroke-width=".38"/>
<path d="M830.9 319.7h5.7l-5.7 14.5zM836.6 319.7l-5.7 14.5 5.7 4.3z" fill="#fff"/>
<path d="M830.9 319.7h5.7l-5.7 14.5zM836.6 319.7v18.8l-5.7-4.3zM805.9 334.2h25v-14.5h5.7v18.8h-30.7z" fill="none" stroke="#fff" stroke-width=".38"/>
<g fill="#000">
<path d="M780.9 334.3l50-.2zM780.9 334.1h50z"/>
<path d="M780.9 384.3l50-.2zM780.9 384.1h50z"/>
<path d="M780.9 417.4h50zM780.9 417.6l50-.2z"/>
<path d="M780.9 401l50-.2zM780.9 400.8h50z"/>
<path d="M780.9 417.6l50-.2zM780.9 417.4h50z"/>
<path d="M780.9 434.1h50zM780.9 434.3l50-.2z"/>
<path d="M780.9 434.1h50zM780.9 434.3l50-.2z"/>
<path d="M780.9 434.1h50zM780.9 434.3l50-.2z"/>
<path d="M780.9 434.1h50zM780.9 434.3l50-.2z"/>
<path d="M780.9 450.8h50zM780.9 451l50-.2z"/>
<path d="M780.9 467.4h50zM780.9 467.6l50-.2z"/>
<path d="M780.9 467.4h50zM780.9 467.6l50-.2z"/>
<path d="M780.9 499.1h50zM780.9 499.3l50-.2z"/>
<path d="M780.9 494.1h50zM780.9 494.3l50-.2z"/>
<path d="M780.9 489.1h50zM780.9 489.3l50-.2z"/>
<path d="M780.9 484.1h50zM780.9 484.3l50-.2z"/>
<path d="M780.9 519.1h50zM780.9 519.2l50-.1z"/>
<path d="M780.9 514.1h50zM780.9 514.3l50-.2z"/>
<path d="M780.9 509.1h50zM780.9 509.3l50-.2z"/>
<path d="M780.9 504.1h50zM780.9 504.3l50-.2z"/>
<path d="M780.9 534.1h50zM780.9 534.3l50-.2z"/>
<path d="M780.9 534.1h50zM780.9 534.3l50-.2z"/>
<path d="M780.9 529.2h50zM780.9 529.2h50z"/>
<path d="M780.9 524.1h50zM780.9 524.2l50-.1z"/>
<path d="M830.9 534.3l2.5-.2zM830.9 534.1h2.5z"/>
<path d="M830.9 534.3l2.5-.2zM830.9 534.1h2.5z"/>
</g>
<g fill="none" stroke="#000" stroke-width=".38">
<path d="M780.9 334.3l50-.2zM780.9 334.1h50zM780.9 384.3l50-.2zM780.9 384.1h50zM780.9 401l50-.2zM780.9 400.8h50zM780.9 417.6l50-.2zM780.9 417.4h50zM780.9 434.1h50zM780.9 434.3l50-.2zM780.9 450.8h50zM780.9 451l50-.2z"/>
<path d="M780.9 467.4h50zM780.9 467.6l50-.2zM780.9 499.1h50zM780.9 499.3l50-.2zM780.9 494.1h50zM780.9 494.3l50-.2zM780.9 489.1h50zM780.9 489.3l50-.2zM780.9 484.1h50zM780.9 484.3l50-.2zM780.9 519.1h50zM780.9 519.2l50-.1z"/>
<path d="M780.9 514.1h50zM780.9 514.3l50-.2zM780.9 509.1h50zM780.9 509.3l50-.2zM780.9 504.1h50zM780.9 504.3l50-.2zM780.9 534.1h50zM780.9 534.3l50-.2zM780.9 529.2h50zM780.9 524.1h50zM780.9 524.2l50-.1zM830.9 534.3l2.5-.2z"/>
<path d="M830.9 534.1h2.5z"/>
</g>
<text font-size="13.4" x="789.9" y="564">A702</text>
<g font-size="5.2">
<text x="102.5" y="117.6">1 x PIANO DI COPERTURA</text>
<text x="104.7" y="222.2">1 x RIPIANO COPERTURA</text>
<text x="105" y="228.5">CASSETTI</text>
<text x="108.5" y="342.4">3 x RIPIANO INTERMEDIO</text>
<text x="117.4" y="406.8">2 x ZOCCOLO FRONTALE</text>
<text x="274.7" y="428.9">1 x PANNELLO LATERALE DX</text>
<text x="428.9" y="428.7">1 x PANNELLO LATERALE SX</text>
<text x="592.7" y="428.7">1 x FONDINO POSTERIORE</text>
<text x="116.3" y="456.9">2 x ZOCCOLO LATERALE</text>
<text x="115" y="550.1">1 x FRONTE CASSETTO</text>
<text x="304.8" y="546.2">2 x PANNELLO LATERALE</text>
<text x="432.2" y="547.1">1 x PANNELLO POSTERIORE</text>
<text x="614.6" y="550">1 x FONDINO CASSETTO</text>
<text x="304.7" y="552.5">CASSETTO</text>
<text x="432.5" y="553.4">CASSETTO</text>
</g>
<g font-size="5">
<text x="791.5" y="358.4">PROPOSTA</text>
<text x="786.7" y="364.5">PROGETTUALE</text>
</g>
<g font-size="4.4">
<text x="343.3" y="4.5">CREATO CON LA VERSIONE DIDATTICA DI UN PRODOTTO AUTODESK</text>
<text x="836.6" y="220.1" transform="rotate(90 836.6 220.1)">CREATO CON LA VERSIONE DIDATTICA DI UN PRODOTTO AUTODESK</text>
<text x="4.2" y="374.3" transform="rotate(-90 4.2 374.3)">CREATO CON LA VERSIONE DIDATTICA DI UN PRODOTTO AUTODESK</text>
<text x="497.5" y="589.9" transform="rotate(-180 497.5 589.9)">CREATO CON LA VERSIONE DIDATTICA DI UN PRODOTTO AUTODESK</text>
</g>
<g font-size="2.5">
<text x="50.5" y="9">1</text>
<text x="105.2" y="9">2</text>
<text x="155.2" y="9">3</text>
<text x="205.2" y="9">4</text>
<text x="255.2" y="9">5</text>
<text x="305.2" y="9">6</text>
<text x="355.2" y="9">7</text>
<text x="405.2" y="9">8</text>
<text x="455.2" y="9">9</text>
<text x="504.5" y="9">10</text>
<text x="554.5" y="9">11</text>
<text x="604.5" y="9">12</text>
<text x="654.5" y="9">13</text>
<text x="704.5" y="9">14</text>
<text x="754.5" y="9">15</text>
<text x="803.3" y="9">16</text>
<text x="22.1" y="45.2">A</text>
<text x="832" y="47.4">A</text>
<text x="22.1" y="110.1">B</text>
<text x="832" y="110.1">B</text>
<text x="22.1" y="160.1">C</text>
<text x="831.9" y="160.1">C</text>
<text x="22.1" y="210.1">D</text>
<text x="831.9" y="210.1">D</text>
<text x="22.1" y="260.1">E</text>
<text x="832" y="260.1">E</text>
<text x="22.2" y="310.1">F</text>
<text x="832.1" y="310.1">F</text>
<text x="781.7" y="327.1">POLITECNICO DI MILANO</text>
<text x="781.8" y="330.1">SCUOLA DEL DESIGN</text>
<text x="781.8" y="333.2">C.L. DESIGN DEGLI INTERNI</text>
<text x="781.9" y="337">PROGETTO:</text>
<text x="22" y="360.1">G</text>
<text x="831.9" y="360.1">G</text>
<text x="781.9" y="387">CORSO:</text>
<text x="792.2" y="388.9">STRUMENTI E METODI</text>
<text x="796" y="391.9">DEL PROGETTO</text>
<text x="781.9" y="403.6">DOCENTE:</text>
<text x="22.1" y="410.1">H</text>
<text x="794.4" y="410.1">MARCO FERRARA</text>
<text x="831.9" y="410.1">H</text>
<text x="781.9" y="420.3">STUDENTI:</text>
<text x="795.1" y="425.2">COLOSIO SIMONE</text>
<text x="781.9" y="437">OGGETTO:</text>
<text x="793.7" y="440">LIBRERIA BRIMNES</text>
<text x="799.5" y="443">403.012.23</text>
<text x="801.3" y="446">ABACO</text>
<text x="781.9" y="453.6">NOTE:</text>
<text x="22.3" y="460.1">J</text>
<text x="805.3" y="460.1">-</text>
<text x="832.2" y="460.1">J</text>
<text x="781.9" y="470.3">NOME FILE:</text>
<text x="785.7" y="476.3">libreria BRIMNES 403.012.23.dwg</text>
<text x="781.8" y="487.6">VERS</text>
<text x="821.3" y="487.6">DATA</text>
<text x="22.1" y="510.1">K</text>
<text x="832" y="510.1">K</text>
<text x="781.9" y="532.6">A</text>
<text x="815.5" y="532.6">2017.05.23</text>
<text x="781.9" y="537.1">TAVOLA NO.:</text>
<text x="816.6" y="537.1">16 DI</text>
<text x="825.2" y="537.1">17</text>
<text x="22.3" y="560.1">L</text>
<text x="832.1" y="560.1">L</text>
<text x="781.9" y="579.7">DATA:</text>
<text x="791.8" y="579.6">2017/05/21</text>
<text x="806.8" y="579.6">SCALA:</text>
<text x="822.8" y="579.6">1:5</text>
<text x="19.4" y="584.4" transform="rotate(-90 19.4 584.4)">DIRECTORY: C:\USERS\SIMONE\DESKTOP\LIBRERIA BRIMNES 403.012.23.DWG | PLOTTED ON: 11/06/2017 11.43.51 | BY USER: SIMONE COLOSIO</text>
<text x="48.7" y="587.6">1</text>
<text x="105.2" y="587.6">2</text>
<text x="155.2" y="587.6">3</text>
<text x="205.2" y="587.6">4</text>
<text x="255.2" y="587.6">5</text>
<text x="305.2" y="587.6">6</text>
<text x="355.2" y="587.6">7</text>
<text x="405.2" y="587.6">8</text>
<text x="455.2" y="587.6">9</text>
<text x="504.5" y="587.6">10</text>
<text x="554.5" y="587.6">11</text>
<text x="604.5" y="587.6">12</text>
<text x="654.5" y="587.6">13</text>
<text x="704.5" y="587.6">14</text>
<text x="754.5" y="587.6">15</text>
<text x="781.4" y="586.7">0</text>
<text x="781.8" y="582.5">REV:</text>
<text x="791.4" y="586.7">0.5m</text>
<text x="791.8" y="582.6">A</text>
<text x="806.4" y="586.7">1.25m</text>
<text x="806.8" y="582.6">FORMATO:</text>
<text x="823.3" y="582.6">A1</text>
<text x="824.8" y="586.7">2.5m</text>
</g>
</svg>
